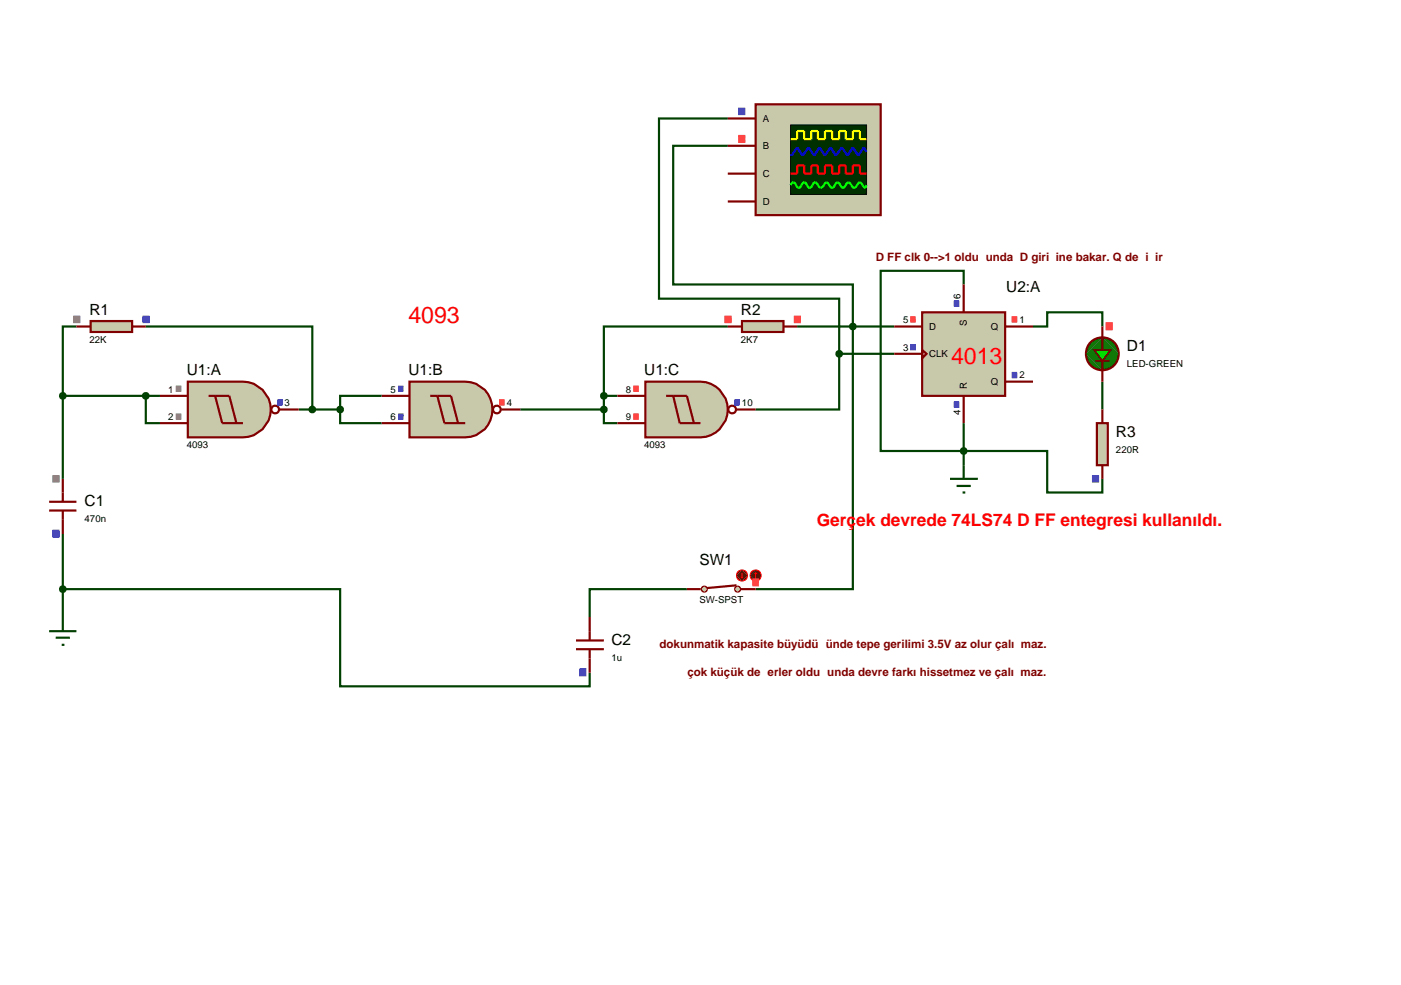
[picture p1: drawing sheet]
<svg xmlns="http://www.w3.org/2000/svg" width="257mm" height="180mm" viewBox="0 0 257 180" stroke-linecap="round" stroke-linejoin="round" font-family="sans-serif">
<g fill="none" stroke="#004000" stroke-width=".4">
<path d="M133.3 21.7h-12.6v33h33v10.1M133.3 26.7h-10v25.4h32.9v55.8h-17.8M14 59.8h-2.5v12.7M26.7 59.8h30.5v15.2M133.3 59.8h-22.7v12.7M146 59.8h17.8M176.5 52.1v-2.5h-15.2v33h30.5v7.6h10.1v-2.5M189.2 59.8h2.6v-2.6h10.1v2.6M11.5 72.5h17.8M11.5 72.5v15.2M26.7 72.5v5h2.6M54.7 75h7.6"/>
<path d="M62.3 75v2.5h7.6M69.9 72.5h-7.6v2.5M95.3 75h15.3M110.6 75v2.5h2.5M110.6 72.5h2.5M110.6 72.5v2.5M153.7 64.8v10.2h-15.3M153.7 64.8h10.1M176.5 77.5v7.7M201.9 69.9v5.1M11.5 97.8v15.2M11.5 107.9h50.8v17.8h45.7v-2.5"/>
<path d="M125.8 107.9h-17.8v5.1"/>
</g>
<path d="M138.4 19.1h22.9v20.3h-22.9z" fill="#c8c8aa" stroke="#800000" stroke-width=".4"/>
<path d="M144.8 22.9h13.9v12.7h-13.9z" fill="#003000" stroke="#000" stroke-width=".2"/>
<path d="M144.8 25.5h1.2v-1.5h1.3v1.5h1.3v-1.5h1.2v1.5h1.3v-1.5h1.3v1.5h1.3v-1.5h1.2v1.5h1.3v-1.5h1.3v1.5h1.2" fill="none" stroke="#ff0" stroke-width=".4"/>
<path d="M144.8 31.8h1.2v-1.5h1.3v1.5h1.3v-1.5h1.2v1.5h1.3v-1.5h1.3v1.5h1.3v-1.5h1.2v1.5h1.3v-1.5h1.3v1.5h1.2" fill="none" stroke="#f00" stroke-width=".4"/>
<path d="M158.7 27.8l-.5-.8-1 1.5-1-1.5-1 1.5-1-1.5-1.1 1.5-1-1.5-1 1.5-1-1.5-1 1.5-1-1.5-1.1 1.5-1-1.5-1 1.5-.2-.2" fill="none" stroke="#00f" stroke-width=".4"/>
<path d="M144.8 33.9l.2-.4 .3-.1 .3 .1 .4 .8 .3 .1 .3-.1 .4-.8 .3-.1 .3 .1 .4 .8 .3 .1 .3-.1 .4-.8 .3-.1 .3 .1 .2 .4a.55 .55 0 0 0 .8 .4l.5-.8 .3-.1 .7 .9 .3 .1 .3-.1 .4-.8 .3-.1 .3 .1 .4 .8 .3 .1 .3-.1 .4-.8 .3-.1 .3 .1 .2 .4a.55 .55 0 0 0 .8 .4l.5-.8 .3-.1 .7 .9 .3 .1 .2-.5" fill="none" stroke="#0f0" stroke-width=".4"/>
<path d="M133.3 21.7h5.1M133.3 26.7h5.1M133.3 31.8h5.1M133.3 36.9h5.1" fill="none" stroke="#800000" stroke-width=".4"/>
<g fill="none" stroke="#4040ff" stroke-width=".18">
<path d="M135.2 19.8h1.3M135.2 19.9h1.3M135.2 20h1.3M135.2 20.1h1.3M135.2 20.2h1.3M135.2 20.3h1.3M135.2 20.4h1.3M135.2 20.5h1.3M135.2 20.6h1.3M135.2 20.7h1.3M135.2 20.8h1.3M135.2 20.9h1.3"/>
<path d="M135.2 21h1.3"/>
</g>
<g fill="none" stroke="#ff4040" stroke-width=".18">
<path d="M135.2 24.8h1.3M135.2 24.9h1.3M135.2 25h1.3M135.2 25.1h1.3M135.2 25.2h1.3M135.2 25.3h1.3M135.2 25.4h1.3M135.2 25.5h1.3M135.2 25.6h1.3M135.2 25.7h1.3M135.2 25.8h1.3M135.2 25.9h1.3"/>
<path d="M135.2 26h1.3M135.2 26.1h1.3"/>
</g>
<path d="M34.4 69.9h10.1a5.1 5.1 0 0 1 5.1 5.1 5.1 5.1 0 0 1-5.1 5.1h-10.1z" fill="#c8c8aa" stroke="#800000" stroke-width=".4"/>
<g fill="none" stroke="#800000" stroke-width=".4">
<path d="M29.3 72.5h5.1M29.3 77.5h5.1M38.2 72.5h3.8l1.3 5M39.4 72.5l1.3 5h3.8M51.1 75h3.6"/>
<circle cx="50.4" cy="75" r=".7"/>
</g>
<g fill="none" stroke="#808080" stroke-width=".18">
<path d="M32.2 70.7h1M32.2 70.8h1M32.2 70.9h1M32.2 71h1M32.2 71.1h1M32.2 71.2h1M32.2 71.3h1M32.2 71.4h1M32.2 71.5h1M32.2 71.6h1M32.2 71.7h1M32.2 75.8h1"/>
<path d="M32.2 75.9h1M32.2 76h1M32.2 76.1h1M32.2 76.2h1M32.2 76.3h1M32.2 76.4h1M32.2 76.5h1M32.2 76.6h1M32.2 76.7h1M32.2 76.8h1"/>
</g>
<path d="M50.8 73.2h1M50.8 73.3h1M50.8 73.4h1M50.8 73.5h1M50.8 73.6h1M50.8 73.7h1M50.8 73.8h1M50.8 73.9h1M50.8 74h1M50.8 74.1h1M50.8 74.2h1" fill="none" stroke="#4040ff" stroke-width=".18"/>
<path d="M75 69.9h10.2a5.1 5.1 0 0 1 5 5.1 5.1 5.1 0 0 1-5 5.1h-10.2z" fill="#c8c8aa" stroke="#800000" stroke-width=".4"/>
<g fill="none" stroke="#800000" stroke-width=".4">
<path d="M69.9 72.5h5.1M69.9 77.5h5.1M78.8 72.5h3.8l1.3 5M80.1 72.5l1.3 5h3.8M91.8 75h3.5"/>
<circle cx="91" cy="75" r=".7"/>
</g>
<g fill="none" stroke="#4040ff" stroke-width=".18">
<path d="M72.9 70.7h1M72.9 70.8h1M72.9 70.9h1M72.9 71h1M72.9 71.1h1M72.9 71.2h1M72.9 71.3h1M72.9 71.4h1M72.9 71.5h1M72.9 71.6h1M72.9 71.7h1M72.9 75.8h1"/>
<path d="M72.9 75.9h1M72.9 76h1M72.9 76.1h1M72.9 76.2h1M72.9 76.3h1M72.9 76.4h1M72.9 76.5h1M72.9 76.6h1M72.9 76.7h1M72.9 76.8h1"/>
</g>
<path d="M91.4 73.2h1M91.4 73.3h1M91.4 73.4h1M91.4 73.5h1M91.4 73.6h1M91.4 73.7h1M91.4 73.8h1M91.4 73.9h1M91.4 74h1M91.4 74.1h1M91.4 74.2h1" fill="none" stroke="#ff4040" stroke-width=".18"/>
<path d="M118.2 69.9h10.1a5.1 5.1 0 0 1 5 5.1 5.1 5.1 0 0 1-5 5.1h-10.1z" fill="#c8c8aa" stroke="#800000" stroke-width=".4"/>
<g fill="none" stroke="#800000" stroke-width=".4">
<path d="M113.1 72.5h5.1M113.1 77.5h5.1M122 72.5h3.8l1.3 5M123.3 72.5l1.2 5h3.8M134.9 75h3.5"/>
<circle cx="134.1" cy="75" r=".7"/>
</g>
<g fill="none" stroke="#ff4040" stroke-width=".18">
<path d="M116 70.7h1M116 70.8h1M116 70.9h1M116 71h1M116 71.1h1M116 71.2h1M116 71.3h1M116 71.4h1M116 71.5h1M116 71.6h1M116 71.7h1M116 75.8h1"/>
<path d="M116 75.9h1M116 76h1M116 76.1h1M116 76.2h1M116 76.3h1M116 76.4h1M116 76.5h1M116 76.6h1M116 76.7h1M116 76.8h1"/>
</g>
<path d="M134.5 73.2h1M134.5 73.3h1M134.5 73.4h1M134.5 73.5h1M134.5 73.6h1M134.5 73.7h1M134.5 73.8h1M134.5 73.9h1M134.5 74h1M134.5 74.1h1M134.5 74.2h1" fill="none" stroke="#4040ff" stroke-width=".18"/>
<path d="M168.9 57.2h15.2v15.3h-15.2z" fill="#c8c8aa" stroke="#800000" stroke-width=".4"/>
<path d="M163.8 59.8h5.1M176.5 52.1v5.1M184.1 59.8h5.1M163.8 64.8h5.1M168.9 64.1l.8 .7-.8 .8zM176.5 72.5v5M184.1 69.9h5.1M9 93.5h5M9 91.9h5M11.5 87.7v4.2M11.5 93.5v4.3" fill="none" stroke="#800000" stroke-width=".4"/>
<g fill="none" stroke="#ff4040" stroke-width=".18">
<path d="M166.7 58h1M166.7 58.1h1M166.7 58.2h1M166.7 58.3h1M166.7 58.4h1M166.7 58.5h1M166.7 58.6h1M166.7 58.7h1M166.7 58.8h1M166.7 58.9h1M166.7 59h1M185.3 58h1"/>
<path d="M185.3 58.1h1M185.3 58.2h1M185.3 58.3h1M185.3 58.4h1M185.3 58.5h1M185.3 58.6h1M185.3 58.7h1M185.3 58.8h1M185.3 58.9h1M185.3 59h1"/>
</g>
<g fill="none" stroke="#4040ff" stroke-width=".18">
<path d="M174.7 55.1h1M174.7 55.2h1M174.7 55.3h1M174.7 55.4h1M174.7 55.5h1M174.7 55.6h1M174.7 55.7h1M174.7 55.8h1M174.7 55.9h1M174.7 56h1M174.7 56.1h1M166.7 63.1h1"/>
<path d="M166.7 63.2h1M166.7 63.3h1M166.7 63.4h1M166.7 63.5h1M166.7 63.6h1M166.7 63.7h1M166.7 63.8h1M166.7 63.9h1M166.7 64h1M166.7 64.1h1M174.7 73.6h1M174.7 73.7h1"/>
<path d="M174.7 73.8h1M174.7 73.9h1M174.7 74h1M174.7 74.1h1M174.7 74.2h1M174.7 74.3h1M174.7 74.4h1M174.7 74.5h1M174.7 74.6h1M185.3 68.2h1M185.3 68.3h1M185.3 68.4h1"/>
<path d="M185.3 68.5h1M185.3 68.6h1M185.3 68.7h1M185.3 68.8h1M185.3 68.9h1M185.3 69h1M185.3 69.1h1M185.3 69.2h1M9.6 97.1h1.3M9.6 97.2h1.3M9.6 97.3h1.3M9.6 97.4h1.3"/>
<path d="M9.6 97.5h1.3M9.6 97.6h1.3M9.6 97.7h1.3M9.6 97.8h1.3M9.6 97.9h1.3M9.6 98h1.3M9.6 98.1h1.3M9.6 98.2h1.3M9.6 98.3h1.3M9.6 98.4h1.3"/>
</g>
<g fill="none" stroke="#808080" stroke-width=".18">
<path d="M9.6 87.1h1.3M9.6 87.2h1.3M9.6 87.3h1.3M9.6 87.4h1.3M9.6 87.5h1.3M9.6 87.6h1.3M9.6 87.7h1.3M9.6 87.8h1.3M9.6 87.9h1.3M9.6 88h1.3M9.6 88.1h1.3M9.6 88.2h1.3"/>
<path d="M9.6 88.3h1.3"/>
</g>
<path d="M26.4 72.1l.3-.1-.5 .5zM26.7 72l.4 .2 .1 .3zM26.7 73l.5-.5-.1 .3zM26.2 72.5l.5 .5-.4-.2z" fill="#004000" stroke="#004000" stroke-width=".4"/>
<path d="M26.7 72l.5 .5-.5 .5-.5-.5z" fill="#004000"/>
<path d="M16.6 58.8h7.6v2h-7.6z" fill="#c8c8aa" stroke="#800000" stroke-width=".4"/>
<path d="M14 59.8h2.6M24.2 59.8h2.5" fill="none" stroke="#800000" stroke-width=".4"/>
<g fill="none" stroke="#808080" stroke-width=".18">
<path d="M13.4 57.9h1.3M13.4 58h1.3M13.4 58.1h1.3M13.4 58.2h1.3M13.4 58.3h1.3M13.4 58.4h1.3M13.4 58.5h1.3M13.4 58.6h1.3M13.4 58.7h1.3M13.4 58.8h1.3M13.4 58.9h1.3M13.4 59h1.3"/>
<path d="M13.4 59.1h1.3"/>
</g>
<g fill="none" stroke="#4040ff" stroke-width=".18">
<path d="M26.1 57.9h1.3M26.1 58h1.3M26.1 58.1h1.3M26.1 58.2h1.3M26.1 58.3h1.3M26.1 58.4h1.3M26.1 58.5h1.3M26.1 58.6h1.3M26.1 58.7h1.3M26.1 58.8h1.3M26.1 58.9h1.3M26.1 59h1.3"/>
<path d="M26.1 59.1h1.3"/>
</g>
<path d="M11.2 72.1l.3-.1-.5 .5zM11.5 72l.4 .2 .1 .3zM11.5 73l.5-.5-.2 .4zM11 72.5l.5 .5-.4-.2z" fill="#004000" stroke="#004000" stroke-width=".4"/>
<path d="M11.5 72l.5 .5-.5 .5-.5-.5z" fill="#004000"/>
<path d="M9 115.6h5M10.2 116.8h2.6M11.3 118.1h.5M11.5 113v2.6" fill="none" stroke="#004000" stroke-width=".4"/>
<path d="M56.8 74.7l.4-.2-.5 .5zM57.2 74.5l.4 .2 .1 .3zM57.7 75l-.1 .3-.4 .2zM56.7 75l.5 .5-.4-.2z" fill="#004000" stroke="#004000" stroke-width=".4"/>
<path d="M56.7 75l.5-.5 .5 .5-.5 .5z" fill="#004000"/>
<path d="M61.9 74.7l.4-.2-.5 .5zM62.3 74.5l.3 .1 .2 .4zM62.8 75l-.1 .3-.4 .2zM61.8 75l.5 .5-.4-.2z" fill="#004000" stroke="#004000" stroke-width=".4"/>
<path d="M61.8 75l.5-.5 .5 .5-.5 .5z" fill="#004000"/>
<path d="M110.2 74.7l.4-.2-.5 .5zM110.6 74.5l.3 .1 .2 .4zM111.1 75l-.1 .3-.4 .2zM110.1 75l.5 .5-.4-.2z" fill="#004000" stroke="#004000" stroke-width=".4"/>
<path d="M110.1 75l.5-.5 .5 .5-.5 .5z" fill="#004000"/>
<path d="M135.9 58.8h7.6v2h-7.6z" fill="#c8c8aa" stroke="#800000" stroke-width=".4"/>
<path d="M133.3 59.8h2.6M143.5 59.8h2.5" fill="none" stroke="#800000" stroke-width=".4"/>
<g fill="none" stroke="#ff4040" stroke-width=".18">
<path d="M132.7 57.9h1.3M132.7 58h1.3M132.7 58.1h1.3M132.7 58.2h1.3M132.7 58.3h1.3M132.7 58.4h1.3M132.7 58.5h1.3M132.7 58.6h1.3M132.7 58.7h1.3M132.7 58.8h1.3M132.7 58.9h1.3M132.7 59h1.3"/>
<path d="M132.7 59.1h1.3M145.4 57.9h1.3M145.4 58h1.3M145.4 58.1h1.3M145.4 58.2h1.3M145.4 58.3h1.3M145.4 58.4h1.3M145.4 58.5h1.3M145.4 58.6h1.3M145.4 58.7h1.3M145.4 58.8h1.3M145.4 58.9h1.3"/>
<path d="M145.4 59h1.3M145.4 59.1h1.3"/>
</g>
<path d="M110.2 72.2l.4-.2-.5 .5zM110.6 72l.4 .2 .1 .3zM111.1 72.5l-.1 .3-.4 .2zM110.1 72.5l.5 .5-.3-.1z" fill="#004000" stroke="#004000" stroke-width=".4"/>
<path d="M110.1 72.5l.5-.5 .5 .5-.5 .5z" fill="#004000"/>
<path d="M174 87.7h5.1M175.2 89h2.6M176.3 90.2h.5M176.5 85.2v2.5" fill="none" stroke="#004000" stroke-width=".4"/>
<path d="M176.2 82.2l.3-.1-.5 .5zM176.5 82.1l.4 .2 .1 .3zM176.5 83.1l.5-.5-.1 .3zM176 82.6l.5 .5-.4-.2z" fill="#004000" stroke="#004000" stroke-width=".4"/>
<path d="M176.5 82.1l.5 .5-.5 .5-.5-.5z" fill="#004000"/>
<path d="M199.5 62.9a2.97 2.97 0 0 1 2.4-1.1l-3 3 .1-.7zM201.9 61.8a2.95 2.95 0 0 1 3 3zM204.9 64.8a2.95 2.95 0 0 1-3 3zM198.9 64.8l3 3a2.95 2.95 0 0 1-3-3z" fill="#007000" stroke="#800000" stroke-width=".4"/>
<path d="M198.9 64.8l3-3 3 3-3 3z" fill="#007000"/>
<path d="M200.6 66.1h2.6" fill="none" stroke="#800000" stroke-width=".3"/>
<path d="M201.9 61.8v2.3M201.9 66.1v1.8" fill="none" stroke="#800000" stroke-width=".4"/>
<path d="M200.4 64.1h3l-1.5 2z" fill="#00e000" stroke="#800000" stroke-width=".3"/>
<path d="M201.9 59.8v2.5M201.9 67.4v2.5" fill="none" stroke="#800000" stroke-width=".4"/>
<g fill="none" stroke="#ff4040" stroke-width=".18">
<path d="M202.5 59.1h1.3M202.5 59.2h1.3M202.5 59.3h1.3M202.5 59.4h1.3M202.5 59.5h1.3M202.5 59.6h1.3M202.5 59.7h1.3M202.5 59.8h1.3M202.5 59.9h1.3M202.5 60h1.3M202.5 60.1h1.3M202.5 60.2h1.3"/>
<path d="M202.5 60.3h1.3M202.5 60.4h1.3"/>
</g>
<path d="M200.9 77.5h2v7.7h-2z" fill="#c8c8aa" stroke="#800000" stroke-width=".4"/>
<path d="M201.9 75v2.5M201.9 85.2v2.5" fill="none" stroke="#800000" stroke-width=".4"/>
<g fill="none" stroke="#4040ff" stroke-width=".18">
<path d="M200 87.1h1.3M200 87.2h1.3M200 87.3h1.3M200 87.4h1.3M200 87.5h1.3M200 87.6h1.3M200 87.7h1.3M200 87.8h1.3M200 87.9h1.3M200 88h1.3M200 88.1h1.3M200 88.2h1.3"/>
<path d="M200 88.3h1.3"/>
</g>
<path d="M153.4 64.4l.3-.1-.5 .5zM153.7 64.3l.4 .2 .1 .3zM154.2 64.8l-.1 .3-.4 .2zM153.2 64.8l.5 .5-.4-.2z" fill="#004000" stroke="#004000" stroke-width=".4"/>
<path d="M153.2 64.8l.5-.5 .5 .5-.5 .5z" fill="#004000"/>
<g fill="#c8c8aa" stroke="#800000" stroke-width=".3">
<path d="M134.7 107.6l.4-.2-.5 .5zM135.1 107.4l.3 .1 .2 .4zM135.6 107.9l-.1 .3-.4 .2zM134.6 107.9l.5 .5-.3-.1z"/>
<path d="M128.7 107.5l.3-.1-.5 .5zM129 107.4l.3 .1 .2 .4zM129.5 107.9l-.1 .3-.4 .2zM128.5 107.9l.5 .5-.4-.2z"/>
</g>
<g fill="#c8c8aa">
<path d="M134.6 107.9l.5-.5 .5 .5-.5 .5z"/>
<path d="M129 107.4l.5 .5-.5 .5-.5-.5z"/>
</g>
<path d="M125.8 107.9h2.7M134.9 107.2l-5.4 .5M135.6 107.9h2.8" fill="none" stroke="#800000" stroke-width=".4"/>
<path d="M135.2 104.7l.7-.3-1 1zM135.9 104.4a.94 .94 0 0 1 1 1zM135.9 106.4l1-1a.94 .94 0 0 1-1 1zM134.9 105.4l1 1a.94 .94 0 0 1-1-1z" fill="#400000" stroke="#f00" stroke-width=".2"/>
<path d="M135.9 104.4l1 1-1 1-1-1z" fill="#400000"/>
<path d="M135.6 105.6l.3 .3M135.9 104.9v1M136.1 105.6l-.2 .3" fill="none" stroke="#f00" stroke-width=".2"/>
<path d="M137.7 104.7l.7-.3-1 1zM138.4 104.4a.94 .94 0 0 1 1 1zM138.4 106.4l1-1a.94 .94 0 0 1-1 1zM137.4 105.4l1 1a.94 .94 0 0 1-1-1z" fill="#400000" stroke="#f00" stroke-width=".2"/>
<path d="M137.4 105.4l1-1 1 1-1 1z" fill="#400000"/>
<path d="M138.4 104.9l-.2 .2M138.4 104.9l.3 .2M138.4 104.9v1" fill="none" stroke="#f00" stroke-width=".2"/>
<g fill="none" stroke="#ff4040" stroke-width=".18">
<path d="M137.8 106h1.2M137.8 106.1h1.2M137.8 106.2h1.2M137.8 106.3h1.2M137.8 106.4h1.2M137.8 106.5h1.2M137.8 106.6h1.2M137.8 106.7h1.2M137.8 106.8h1.2M137.8 106.9h1.2M137.8 107h1.2M137.8 107.1h1.2"/>
<path d="M137.8 107.2h1.2M137.8 107.3h1.2"/>
</g>
<path d="M105.5 118.9h5.1M105.5 117.3h5.1M108 113v4.3M108 118.9v4.3" fill="none" stroke="#800000" stroke-width=".4"/>
<g fill="none" stroke="#4040ff" stroke-width=".18">
<path d="M106.1 122.5h1.3M106.1 122.6h1.3M106.1 122.7h1.3M106.1 122.8h1.3M106.1 122.9h1.3M106.1 123h1.3M106.1 123.1h1.3M106.1 123.2h1.3M106.1 123.3h1.3M106.1 123.4h1.3M106.1 123.5h1.3M106.1 123.6h1.3"/>
<path d="M106.1 123.7h1.3M106.1 123.8h1.3"/>
</g>
<path d="M11.2 107.5l.3-.1-.5 .5zM11.5 107.4l.3 .1 .2 .4zM11.5 108.4l.5-.5-.2 .4zM11 107.9l.5 .5-.4-.2z" fill="#004000" stroke="#004000" stroke-width=".4"/>
<path d="M11.5 107.4l.5 .5-.5 .5-.5-.5z" fill="#004000"/>
<path d="M155.9 59.4l.3-.1-.5 .5zM156.2 59.3l.4 .2 .1 .3zM156.7 59.8l-.1 .3-.4 .2zM155.7 59.8l.5 .5-.3-.1z" fill="#004000" stroke="#004000" stroke-width=".4"/>
<path d="M155.7 59.8l.5-.5 .5 .5-.5 .5z" fill="#004000"/>
<g font-size="4.2" fill="#f00">
<text x="74.8" y="59.1">4093</text>
<text x="174.2" y="66.7">4013</text>
</g>
<text font-size="3.2" fill="#f00" x="149.6" y="96.3">Gerçek devrede 74LS74 D FF entegresi kullanıldı.</text>
<g font-size="2.8">
<text x="184.3" y="53.6">U2:A</text>
<text x="16.4" y="57.7">R1</text>
<text x="135.7" y="57.7">R2</text>
<text x="206.4" y="64.4">D1</text>
<text x="34.2" y="68.8">U1:A</text>
<text x="74.8" y="68.8">U1:B</text>
<text x="118" y="68.8">U1:C</text>
<text x="204.4" y="80.1">R3</text>
<text x="15.5" y="92.8">C1</text>
<text x="128.1" y="103.5">SW1</text>
<text x="112" y="118.1">C2</text>
</g>
<g font-size="2.1" fill="#800000">
<text x="160.4" y="47.7">D FF clk 0--&gt;1 olduğunda D girişine bakar. Q değişir</text>
<text x="120.8" y="118.7">dokunmatik kapasite büyüdüğünde tepe gerilimi 3.5V az olur çalışmaz.</text>
<text x="125.9" y="123.8">çok küçük değerler olduğunda devre farkı hissetmez ve çalışmaz.</text>
</g>
<g font-size="1.8">
<text x="139.7" y="22.3">A</text>
<text x="139.7" y="27.3">B</text>
<text x="139.7" y="32.4">C</text>
<text x="139.7" y="37.5">D</text>
<text x="165.4" y="59.2">5</text>
<text x="175.9" y="54.7" transform="rotate(-90 175.9 54.7)">6</text>
<text x="177.1" y="59.7" transform="rotate(-90 177.1 59.7)">S</text>
<text x="186.7" y="59.2">1</text>
<text x="16.4" y="62.8">22K</text>
<text x="135.7" y="62.8">2K7</text>
<text x="165.4" y="64.2">3</text>
<text x="170.2" y="60.4">D</text>
<text x="170.2" y="65.4">CLK</text>
<text x="181.5" y="60.4">Q</text>
<text x="30.8" y="71.9">1</text>
<text x="71.5" y="71.9">5</text>
<text x="114.6" y="71.9">8</text>
<text x="177.1" y="71.2" transform="rotate(-90 177.1 71.2)">R</text>
<text x="181.5" y="70.5">Q</text>
<text x="186.7" y="69.3">2</text>
<text x="206.4" y="67.2">LED-GREEN</text>
<text x="30.8" y="76.9">2</text>
<text x="52.1" y="74.4">3</text>
<text x="71.5" y="76.9">6</text>
<text x="92.8" y="74.4">4</text>
<text x="114.6" y="76.9">9</text>
<text x="135.9" y="74.4">10</text>
<text x="175.9" y="76" transform="rotate(-90 175.9 76)">4</text>
<text x="34.2" y="82.1">4093</text>
<text x="118" y="82.1">4093</text>
<text x="204.4" y="83">220R</text>
<text x="15.5" y="95.6">470n</text>
<text x="128.1" y="110.4">SW-SPST</text>
<text x="112" y="121">1u</text>
</g>
</svg>
